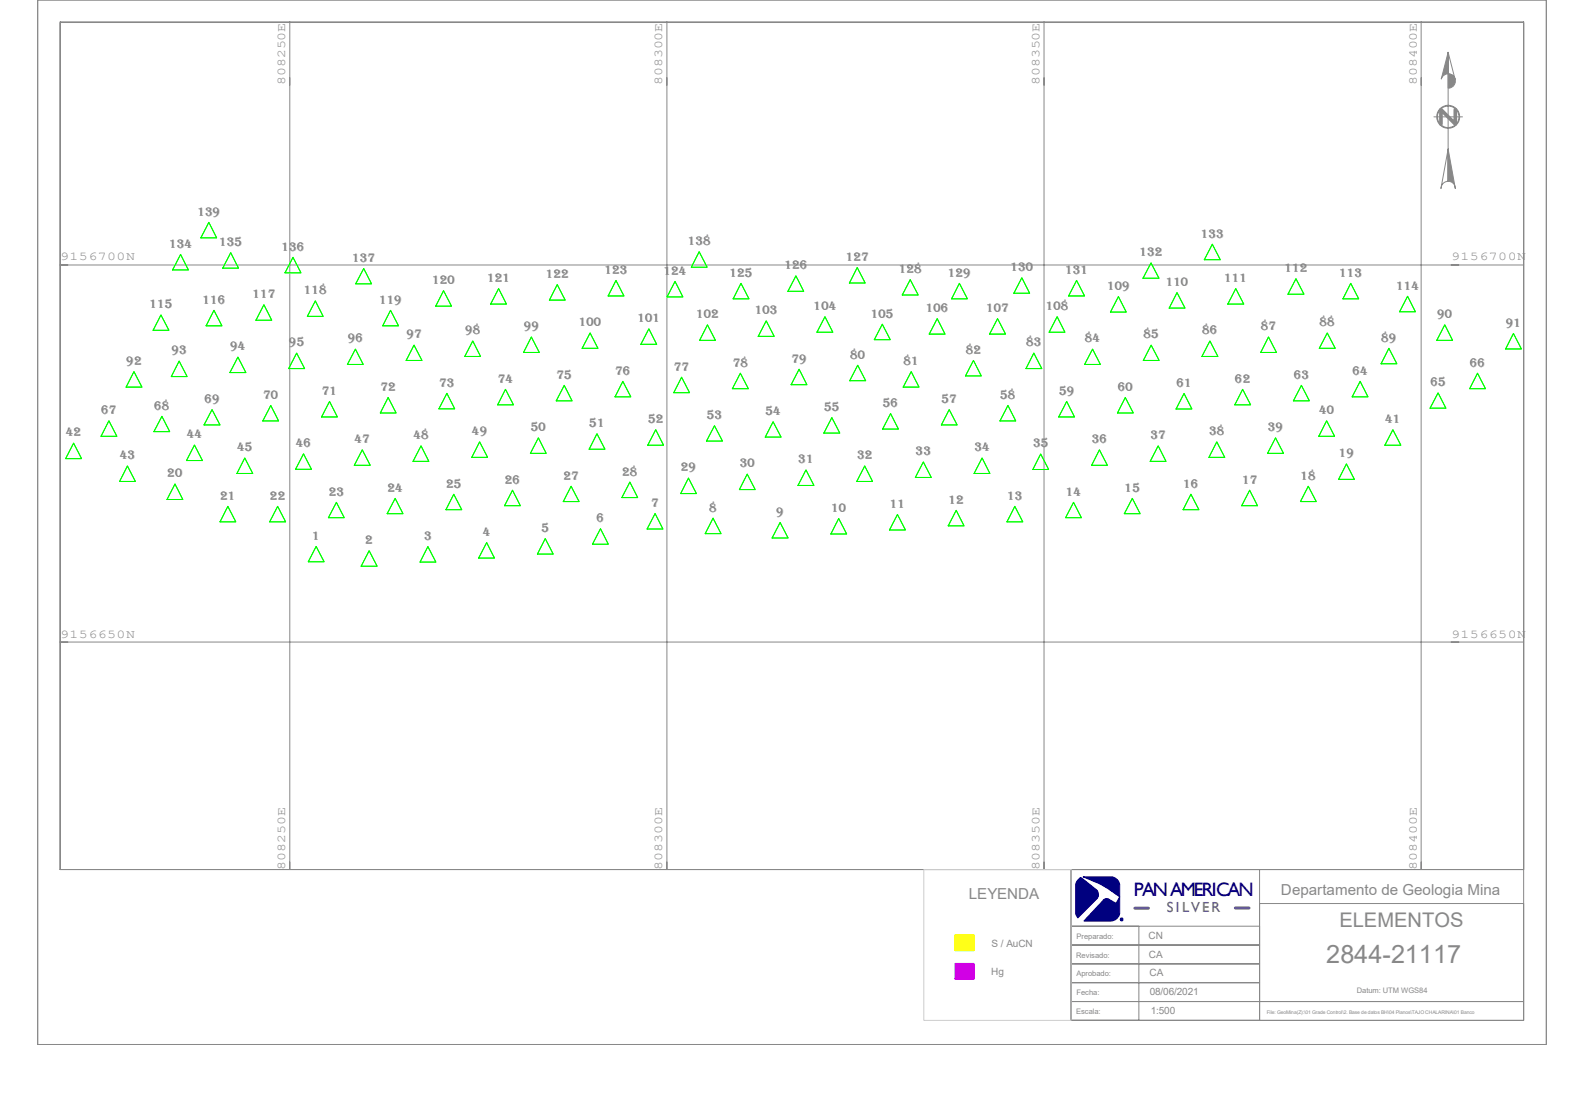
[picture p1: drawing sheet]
<svg xmlns="http://www.w3.org/2000/svg" width="420mm" height="297mm" viewBox="0 0 420 297" stroke-linecap="round" stroke-linejoin="round" font-family="sans-serif">
<g fill="#888" stroke="#888" stroke-width=".27">
<path d="M384 39.5l1.9 10.5-.3-1a1.78 1.78 0 0 0-1.6-.9z" fill-rule="evenodd"/>
<path d="M384 19.6a1.91 1.91 0 0 1 1.9 1.9 1.91 1.91 0 0 1-1.9 1.9z" fill-rule="evenodd"/>
<path d="M384 13.9l-.1 5.7a1.9 1.9 0 0 0-1.8 1.4z" fill-rule="evenodd"/>
</g>
<g fill="#00007f" stroke="#00007f" stroke-width=".27">
<path d="M285.8 233.4l.6-.6 .5 .1 3.7 3a1.73 1.73 0 0 1 .4 2.3l-5.2 5.2-.5-.7-.1-.8v-7l.1-.8z" fill-rule="evenodd"/>
<path d="M287.2 232.5h7.3a2.36 2.36 0 0 1 2.4 2.5v6.9a2.43 2.43 0 0 1-2.4 2.4l-7.1-.1 5-5.3a1.2 1.2 0 0 1 1.8-.4l1.7 1.1 1-1.8-3.1-2.1-2.3-1.3z" fill-rule="evenodd"/>
</g>
<path d="M253.2 247.9h5.1v4.2h-5.1z" fill-rule="evenodd" fill="#ff0" stroke="#ff0" stroke-width=".27"/>
<path d="M253.2 255.5h5.1v4.2h-5.1z" fill-rule="evenodd" fill="#f0f" stroke="#f0f" stroke-width=".27"/>
<g fill="none" stroke="#888" stroke-width=".27">
<path d="M10 0h400v277h-400zM16 6h388v224.6h-388zM16 5.8h388v224.8h-388zM76.8 5.8v224.8M176.8 5.8v224.8M276.8 5.8v224.8M376.8 5.8v224.8M384 13.9l1.8 7.2a1.88 1.88 0 0 0-1.8-1.5zM384 13.9v34.2M380.2 31h7.6M384 39.5l-.2 8.6a1.88 1.88 0 0 0-1.6 1.1l-.1 .8zM16 70.3h388"/>
<path d="M16 170.3h388M284 230.6h120v40h-120zM284 230.6h50v40h-50zM334 239.6h70v26h-70zM284 255.6h50v5h-50zM284 250.6h50v5h-50zM284 245.6h50v5h-50zM284 245.6h18v25h-18zM284 265.6h50v5h-50zM284 260.6h50v5h-50zM334 265.6h70v5h-70z"/>
<circle cx="384" cy="31" r="2.86"/>
<circle cx="384" cy="31" r="3"/>
</g>
<path d="M385.9 29.1v3.8l-3.8-3.8v3.8" fill="none" stroke="#888" stroke-width=".97"/>
<circle cx="297.4" cy="243.8" r=".32" fill="none" stroke="#00007f" stroke-width=".38"/>
<g fill="none" stroke="#0f0" stroke-width=".27">
<path d="M55.4 59l2 4.1h-4.1zM47.9 67.5l2.1 4.1h-4.2zM61.2 67l2 4.1h-4.1zM77.7 68.2l2.1 4.1h-4.2zM83.6 79.8l2.1 4.1h-4.2zM96.4 71.2l2.1 4.1h-4.2zM117.6 77.1l2.1 4.1h-4.2zM132.2 76.5l2.1 4.1h-4.2zM147.7 75.5l2.2 4.1h-4.2zM163.3 74.4l2.1 4.1h-4.2zM179 74.6l2.1 4.1h-4.2zM185.4 66.8l2.1 4.1h-4.2z"/>
<path d="M196.5 75.1l2.1 4.1h-4.2zM211 73.2l2.1 4.1h-4.2zM227.3 71l2.1 4.1h-4.2zM241.3 74.2l2.2 4h-4.3zM254.4 75.1l2.1 4.1h-4.2zM270.9 73.7l2.1 4.1h-4.2zM285.5 74.4l2.1 4.1h-4.3zM296.5 78.7l2.1 4.1h-4.2zM305.2 69.7l2.1 4.1h-4.2zM312.1 77.6l2.1 4.1h-4.2zM321.4 64.8l2.2 4.1h-4.3zM327.7 76.5l2.1 4.1h-4.3z"/>
<path d="M343.6 73.9l2.1 4.1h-4.2zM358.1 75.1l2.2 4.1h-4.2zM373.2 78.6l2.1 4.1h-4.2zM35.5 98.6l2.1 4.1h-4.2zM42.7 83.5l2.1 4.1h-4.2zM47.5 95.8l2.1 4.1h-4.2zM56.7 82.3l2.1 4.1h-4.1zM63.1 94.7l2.1 4.1h-4.2zM70 80.8l2.1 4.1h-4.2zM78.7 93.6l2.1 4.1h-4.3zM94.2 92.6l2.1 4h-4.2zM103.5 82.3l2.2 4.1h-4.2z"/>
<path d="M109.8 91.5l2.1 4.1h-4.2zM125.3 90.4l2.1 4.1h-4.2zM140.9 89.4l2.1 4.1h-4.2zM156.5 88.3l2 4.1h-4.2zM172 87.2l2.1 4.1h-4.2zM187.6 86.1l2.1 4.2h-4.2zM196.3 99l2.1 4.1h-4.2zM203.2 85.1l2.1 4.1h-4.3zM211.9 97.9l2.1 4.1h-4.2zM218.7 84l2.1 4.1h-4.2zM227.4 96.9l2.1 4.1h-4.2zM233.9 86l2.2 4.1h-4.3z"/>
<path d="M241.6 98.6l2.1 4.1h-4.2zM248.5 84.5l2.1 4.1h-4.2zM258.1 95.6l2.1 4.1h-4.2zM264.5 84.5l2.1 4.1h-4.2zM274.1 93.6l2.1 4.1h-4.2zM280.3 84l2.1 4.1h-4.2zM289.7 92.6l2.1 4h-4.2zM305.2 91.5l2.1 4.1h-4.2zM320.8 90.4l2.1 4.1h-4.2zM336.3 89.4l2.2 4.1h-4.2zM351.9 88.3l2.1 4.1h-4.2zM368.3 92.4l2.1 4.1h-4.2z"/>
<path d="M383.1 86.1l2 4.2h-4.1zM391.8 99l2.1 4.1h-4.2zM401.3 88.4l2.1 4.1h-4.2zM19.5 117.5l2.1 4.1h-4.2zM28.9 111.6l2.1 4.1h-4.2zM42.9 110.4l2.1 4.1h-4.2zM51.6 118l2.1 4.1h-4.3zM56.2 108.6l2.1 4.1h-4.2zM71.8 107.5l2.1 4.1h-4.2zM87.4 106.5l2.1 4.1h-4.2zM96.1 119.3l2.1 4.1h-4.3zM102.9 105.4l2.1 4.1h-4.2z"/>
<path d="M111.6 118.2l2.1 4.1h-4.2zM118.5 104.3l2.1 4.1h-4.2zM127.2 117.2l2.1 4.1h-4.2zM134 103.3l2.1 4.1h-4.1zM142.7 116.1l2.1 4.1h-4.2zM149.6 102.2l2.1 4.1h-4.2zM158.3 115l2.1 4.1h-4.2zM165.1 101.1l2.2 4.1h-4.2zM173.9 114l2 4.1h-4.2zM180.7 100l2.1 4.1h-4.2zM189.4 112.9l2.2 4.1h-4.3zM205 111.8l2.1 4.1h-4.2z"/>
<path d="M220.6 110.7l2.1 4.2h-4.3zM236.1 109.7l2.1 4.1h-4.2zM251.7 108.6l2.1 4.1h-4.2zM267.3 107.5l2 4.1h-4.2zM282.8 106.5l2.1 4.1h-4.2zM291.5 119.3l2.1 4.1h-4.2zM298.4 105.4l2.1 4.1h-4.2zM307.1 118.2l2.1 4.1h-4.2zM313.9 104.4l2.1 4.1h-4.2zM322.6 117.2l2.1 4.1h-4.2zM329.5 103.3l2.1 4.1h-4.2zM338.2 116.1l2.1 4.1h-4.2z"/>
<path d="M345.1 102.2l2.1 4.1h-4.3zM351.7 111.6l2.2 4.1h-4.2zM360.6 101.1l2.1 4.1h-4.2zM369.3 114l2.1 4.1h-4.2zM381.3 104.2l2.1 4h-4.2zM33.8 123.6l2.1 4.1h-4.2zM46.4 128.4l2.1 4.1h-4.2zM60.4 134.3l2.1 4.1h-4.2zM64.9 121.5l2.1 4.1h-4.2zM73.6 134.3l2.1 4.1h-4.2zM80.5 120.4l2.1 4.1h-4.2zM89.2 133.2l2.1 4.1h-4.2z"/>
<path d="M104.8 132.2l2 4h-4.1zM120.3 131.1l2.1 4.1h-4.2zM135.9 130l2.1 4.1h-4.2zM151.4 128.9l2.1 4.1h-4.1zM167 127.8l2.1 4.2h-4.2zM173.7 136.2l2.1 4.1h-4.2zM182.5 126.8l2.2 4.1h-4.2zM189.1 137.4l2.1 4.1h-4.2zM198.1 125.7l2.1 4.1h-4.2zM206.8 138.6l2.2 4.1h-4.3zM213.7 124.6l2.1 4.1h-4.2zM222.4 137.5l2.1 4.1h-4.2z"/>
<path d="M229.3 123.6l2.1 4.1h-4.2zM238 136.4l2.1 4.1h-4.3zM244.8 122.5l2.1 4.1h-4.2zM253.5 135.3l2.1 4.1h-4.2zM260.4 121.5l2.1 4.1h-4.2zM269.1 134.3l2.1 4.1h-4.2zM275.9 120.4l2.1 4.1h-4.1zM284.6 133.2l2.1 4.1h-4.2zM300.2 132.2l2.1 4h-4.2zM315.8 131.1l2.1 4.1h-4.2zM331.3 130l2.1 4.1h-4.2zM346.9 128.9l2.1 4.1h-4.2z"/>
<path d="M357 123l2.1 4.1h-4.2zM83.8 144.9l2.1 4.1h-4.2zM97.9 146.1l2.1 4.1h-4.2zM113.5 144.9l2.1 4.2h-4.2zM129 143.9l2.1 4.1h-4.2zM144.6 142.8l2.1 4.1h-4.2zM159.2 140.2l2.1 4.1h-4.2zM297.6 244.2h.1"/>
</g>
<path d="M300.9 240.8h3.6M327.5 240.8h3.7" fill="none" stroke="#494949" stroke-width=".76"/>
<path d="M244.9 230.6h39.1v40h-39.1z" fill="none" stroke="#ccc" stroke-width=".27"/>
<text font-size="6.7" fill="#888" x="351.7" y="255.4">2844-21117</text>
<text font-size="5.3" fill="#888" x="355.1" y="245.8">ELEMENTOS</text>
<text font-size="5.1" fill="#090075" x="300.6" y="237.7">PAN AMERICAN</text>
<g font-size="4" fill="#888">
<text x="256.9" y="238.4">LEYENDA</text>
<text x="339.6" y="237.2">Departamento de Geologia Mina</text>
</g>
<text font-size="3.9" fill="#575757" x="309.4" y="241.9">S I L V E R</text>
<g font-size="3.4" fill="#888">
<text x="52.3" y="57.2">139</text>
<text x="44.8" y="65.7">134</text>
<text x="58.1" y="65.2">135</text>
<text x="182.4" y="65">138</text>
<text x="318.4" y="63">133</text>
<text x="74.6" y="66.5">136</text>
<text x="93.4" y="69.4">137</text>
<text x="208" y="71.4">126</text>
<text x="224.2" y="69.2">127</text>
<text x="267.9" y="71.9">130</text>
<text x="302.1" y="67.9">132</text>
<text x="114.6" y="75.4">120</text>
<text x="129.2" y="74.8">121</text>
<text x="144.7" y="73.7">122</text>
<text x="160.3" y="72.6">123</text>
<text x="175.9" y="72.9">124</text>
<text x="193.4" y="73.4">125</text>
<text x="238.3" y="72.4">128</text>
<text x="251.3" y="73.4">129</text>
<text x="282.4" y="72.6">131</text>
<text x="293.5" y="76.9">109</text>
<text x="309.1" y="75.9">110</text>
<text x="324.6" y="74.8">111</text>
<text x="340.6" y="72.1">112</text>
<text x="355.1" y="73.4">113</text>
<text x="370.2" y="76.8">114</text>
<text x="39.6" y="81.7">115</text>
<text x="53.7" y="80.5">116</text>
<text x="66.9" y="79">117</text>
<text x="80.6" y="78">118</text>
<text x="100.5" y="80.5">119</text>
<text x="200.2" y="83.3">103</text>
<text x="215.7" y="82.3">104</text>
<text x="245.5" y="82.7">106</text>
<text x="261.5" y="82.7">107</text>
<text x="277.3" y="82.3">108</text>
<text x="107.7" y="89.7">97</text>
<text x="123.3" y="88.6">98</text>
<text x="138.9" y="87.6">99</text>
<text x="153.5" y="86.5">100</text>
<text x="169" y="85.5">101</text>
<text x="184.6" y="84.4">102</text>
<text x="230.9" y="84.2">105</text>
<text x="303.2" y="89.7">85</text>
<text x="318.8" y="88.6">86</text>
<text x="334.3" y="87.6">87</text>
<text x="349.9" y="86.5">88</text>
<text x="381.1" y="84.4">90</text>
<text x="399.2" y="86.7">91</text>
<text x="45.5" y="94">93</text>
<text x="61" y="92.9">94</text>
<text x="76.6" y="91.9">95</text>
<text x="92.2" y="90.8">96</text>
<text x="225.4" y="95.1">80</text>
<text x="256.1" y="93.8">82</text>
<text x="272.1" y="91.9">83</text>
<text x="287.7" y="90.8">84</text>
<text x="366.2" y="90.6">89</text>
<text x="33.5" y="96.8">92</text>
<text x="132" y="101.5">74</text>
<text x="147.6" y="100.4">75</text>
<text x="163.1" y="99.4">76</text>
<text x="178.7" y="98.3">77</text>
<text x="194.3" y="97.2">78</text>
<text x="209.8" y="96.2">79</text>
<text x="239.6" y="96.8">81</text>
<text x="327.4" y="101.5">62</text>
<text x="343" y="100.5">63</text>
<text x="358.6" y="99.4">64</text>
<text x="389.7" y="97.2">66</text>
<text x="54.2" y="106.8">69</text>
<text x="69.8" y="105.8">70</text>
<text x="85.3" y="104.7">71</text>
<text x="100.9" y="103.6">72</text>
<text x="116.5" y="102.6">73</text>
<text x="234.1" y="107.9">56</text>
<text x="249.6" y="106.8">57</text>
<text x="265.2" y="105.8">58</text>
<text x="280.8" y="104.7">59</text>
<text x="296.4" y="103.6">60</text>
<text x="311.9" y="102.6">61</text>
<text x="379.3" y="102.4">65</text>
<text x="26.8" y="109.9">67</text>
<text x="40.9" y="108.6">68</text>
<text x="156.3" y="113.2">51</text>
<text x="171.8" y="112.2">52</text>
<text x="187.4" y="111.1">53</text>
<text x="202.9" y="110.1">54</text>
<text x="218.5" y="109">55</text>
<text x="349.8" y="109.9">40</text>
<text x="367.3" y="112.2">41</text>
<text x="17.5" y="115.7">42</text>
<text x="49.5" y="116.2">44</text>
<text x="62.9" y="119.7">45</text>
<text x="78.4" y="118.6">46</text>
<text x="94" y="117.6">47</text>
<text x="109.6" y="116.5">48</text>
<text x="125.1" y="115.4">49</text>
<text x="140.8" y="114.3">50</text>
<text x="258.4" y="119.7">34</text>
<text x="273.9" y="118.6">35</text>
<text x="289.5" y="117.6">36</text>
<text x="305.1" y="116.5">37</text>
<text x="320.6" y="115.4">38</text>
<text x="336.2" y="114.3">39</text>
<text x="31.7" y="121.8">43</text>
<text x="180.5" y="125">29</text>
<text x="196.1" y="124">30</text>
<text x="211.7" y="122.9">31</text>
<text x="227.2" y="121.8">32</text>
<text x="242.8" y="120.7">33</text>
<text x="355" y="121.2">19</text>
<text x="44.4" y="126.6">20</text>
<text x="87.2" y="131.4">23</text>
<text x="102.7" y="130.4">24</text>
<text x="118.3" y="129.3">25</text>
<text x="133.9" y="128.2">26</text>
<text x="149.4" y="127.2">27</text>
<text x="165" y="126.1">28</text>
<text x="282.6" y="131.4">14</text>
<text x="298.2" y="130.4">15</text>
<text x="313.7" y="129.3">16</text>
<text x="329.3" y="128.2">17</text>
<text x="344.8" y="127.2">18</text>
<text x="58.4" y="132.5">21</text>
<text x="71.6" y="132.5">22</text>
<text x="172.7" y="134.4">7</text>
<text x="188" y="135.7">8</text>
<text x="205.8" y="136.8">9</text>
<text x="220.4" y="135.7">10</text>
<text x="235.9" y="134.7">11</text>
<text x="251.5" y="133.6">12</text>
<text x="267" y="132.5">13</text>
<text x="82.8" y="143.1">1</text>
<text x="112.4" y="143.2">3</text>
<text x="128" y="142.2">4</text>
<text x="143.6" y="141.1">5</text>
<text x="158.2" y="138.4">6</text>
<text x="96.9" y="144.3">2</text>
</g>
<g font-size="3.2" fill="#888">
<text x="75.6" y="22.6" transform="rotate(-90 75.6 22.6)">808250E</text>
<text x="175.6" y="22.6" transform="rotate(-90 175.6 22.6)">808300E</text>
<text x="275.6" y="22.6" transform="rotate(-90 275.6 22.6)">808350E</text>
<text x="375.6" y="22.6" transform="rotate(-90 375.6 22.6)">808400E</text>
<text x="16" y="69">9156700N</text>
<text x="384.8" y="69">9156700N</text>
<text x="16" y="169.1">9156650N</text>
<text x="384.8" y="169.1">9156650N</text>
<text x="75.6" y="230.6" transform="rotate(-90 75.6 230.6)">808250E</text>
<text x="175.6" y="230.6" transform="rotate(-90 175.6 230.6)">808300E</text>
<text x="275.6" y="230.6" transform="rotate(-90 275.6 230.6)">808350E</text>
<text x="375.6" y="230.6" transform="rotate(-90 375.6 230.6)">808400E</text>
</g>
<g font-size="2.7" fill="#888">
<text x="262.9" y="251.1">S / AuCN</text>
<text x="304.5" y="249.1">CN</text>
<text x="304.6" y="254">CA</text>
<text x="262.8" y="258.7">Hg</text>
<text x="304.8" y="258.8">CA</text>
<text x="304.8" y="263.9">08/06/2021</text>
<text x="305.1" y="268.8">1:500</text>
</g>
<g font-size="2" fill="#888">
<text x="285.5" y="249.1">Preparado:</text>
<text x="285.3" y="254.1">Revisado:</text>
<text x="285.4" y="258.9">Aprobado:</text>
<text x="285.4" y="264">Fecha:</text>
<text x="359.7" y="263.4">Datum: UTM WGS84</text>
<text x="285.3" y="268.9">Escala:</text>
</g>
<text font-size="1.3" fill="#888" x="335.9" y="268.9">File: GeoMina(Z):\01 Grade Control\2. Base de datos BH\04 Planos\TAJO CHALARINA\01 Banco</text>
<text font-size=".5" fill="#020975" x="297.2" y="244">R</text>
</svg>
